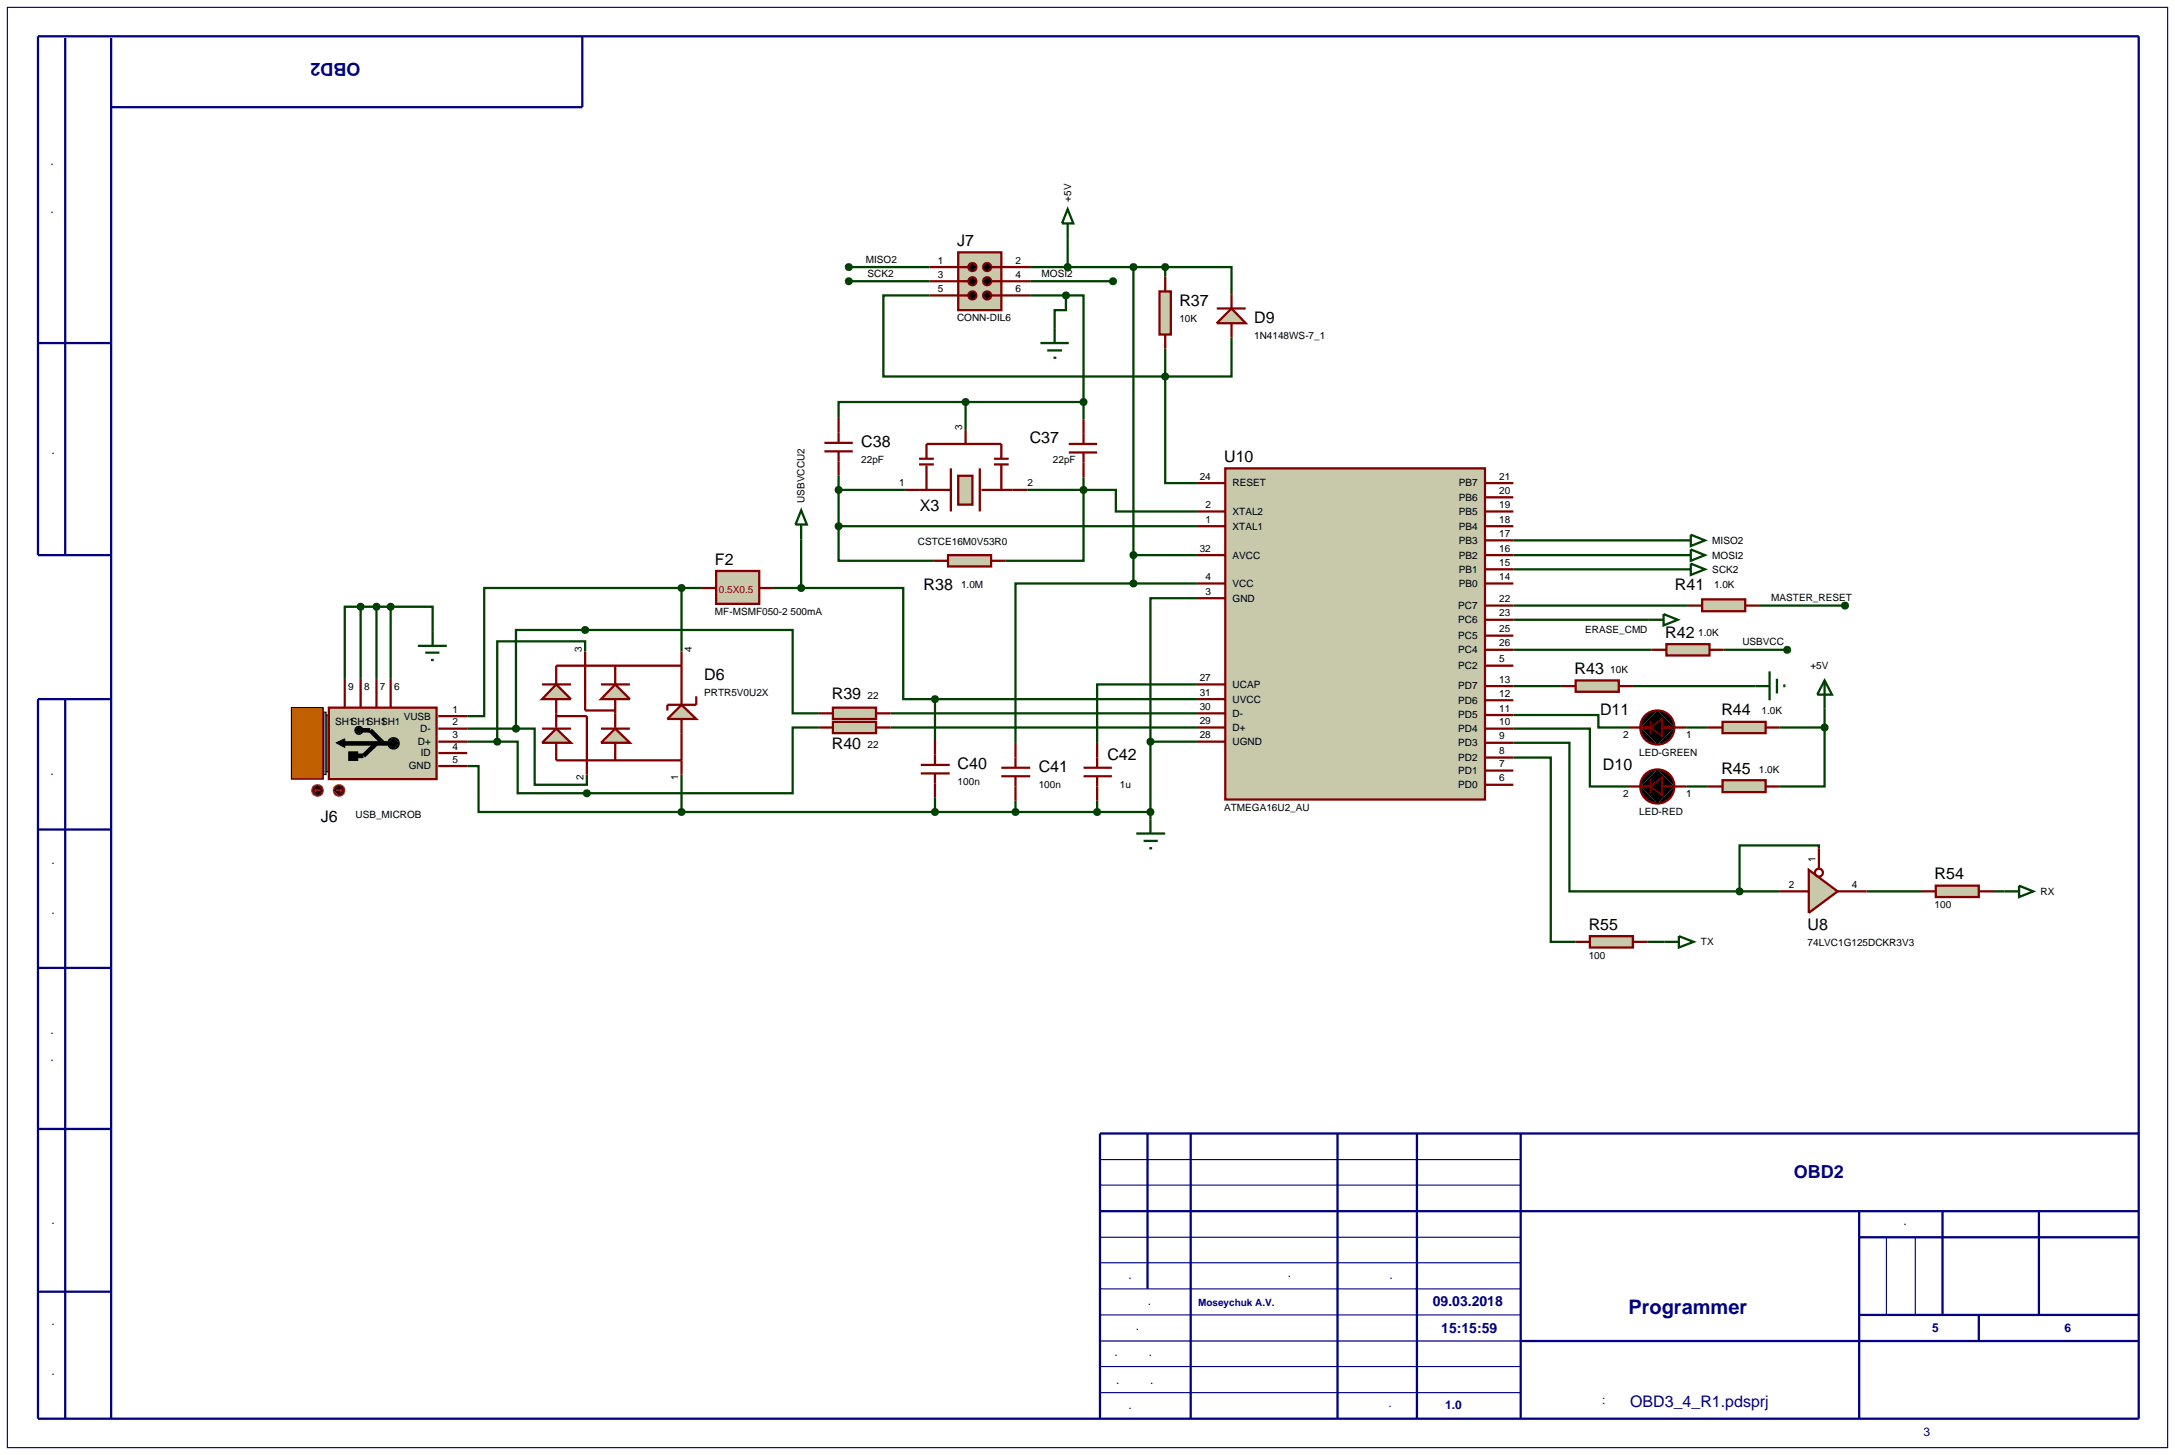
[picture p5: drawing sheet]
<svg xmlns="http://www.w3.org/2000/svg" width="384mm" height="257mm" viewBox="0 0 384 257" stroke-linecap="round" stroke-linejoin="round" font-family="sans-serif">
<path d="M1.3 1.3h381v254h-381zM194 218.2h74.2M194 209h74.2M194 204.5h74.2M332.7 218.2v13.7M337.8 218.2v13.7M194 222.7h74.2M194 231.9h74.2M194 236.5h74.2M194 227.3h74.2M194 241h74.2M194 245.6h74.2" fill="none" stroke="#000080" stroke-width=".2"/>
<g fill="none" stroke="#000080" stroke-width=".4">
<path d="M11.5 6.7v91.2M19.6 6.7v243.5M102.7 6.4v12.5h-83.1M6.7 60.5h12.9M19.6 97.9h-12.9v-91.5h370.5v243.8h-370.5v-126.9h12.9M11.5 123.3v126.9M6.7 146.3h12.9M6.7 170.7h12.9M6.7 199.1h12.9M202.4 199.9v27.4M210 199.9v50.3M235.9 199.9v50.3"/>
<path d="M249.9 199.9v50.3M268.2 199.9v50.3M377.2 199.9h-183.2v50.3M194 213.6h183.2M327.9 213.6v36.6M327.9 218.2h49.3M342.6 213.6v18.3M359.6 213.6v18.3M6.7 227.8h12.9M268.2 236.5h109M327.9 231.9h49.3M349 231.9v4.6"/>
</g>
<g fill="none" stroke="#004000" stroke-width=".4">
<path d="M149.7 47.1h14.2M149.7 49.6h14.2M163.9 52.1h-8.1v14.3h49.7M181.7 47.1h23.8M181.7 49.6h14.6M181.7 52.1h6.3M188 52.1v2.6h-2v3.3M188 52.1h3.1v18.8M188.3 42v5.1M199.9 47.1v55.8M205.5 47.1h11.7v4.8M205.5 47.1v1.7"/>
<path d="M217.2 59.5v6.9h-11.7M170.3 70.9h-22.4v2.8M170.3 70.9h20.8M170.3 70.9v4.9M191.1 70.9v3.1M205.5 66.4v18.8h5.6M205.5 61.5v4.9M141.3 95.1v8.6M147.9 92.8v6.1h16.8M147.9 86.4h11.7M147.9 83.9v8.9M147.9 92.8h63.2"/>
<path d="M181.2 86.4h9.9M191.1 86.4v12.5h-13.7M191.1 86.4h5.7v3.8h14.3M191.1 84.2v2.2M199.9 97.9h11.2M266.9 97.9h28.7M266.9 95.3h28.7M63.6 107h-2.8v12.7M63.6 107v12.7M63.6 107h5.3M66.4 107v12.7M68.9 107h7.4v4.3"/>
<path d="M68.9 107v12.7M103.2 114.9v-1.8h-15.5v17.7M120.2 103.7h-34.8v22.6h-3M120.2 103.7h3.6M120.2 103.7v11.2M136.5 103.7h4.8M141.3 103.7h18v19.6h5.6M199.9 102.9h-20.8v28.1M199.9 102.9h11.2M211.1 105.5h-8.2v25.3M266.9 114.6h24.4M266.9 106.8h30.8"/>
<path d="M266.9 100.4h28.7M266.9 109.3h23.9M304 114.6h11.2M310.4 106.8h15M82.4 135.1h2v8.1h35.8M82.4 130.8h5.3M82.4 128.5h8.6M91 128.5h3.3v9.9h9.2v-1.8M120.2 136.6v6.6M144.4 128.3h-4.6v11.6h-48.5v-9.1h-3.6M144.4 125.8h-4.6v-14.7h-48.8v17.4M157.1 128.3h54"/>
<path d="M157.1 125.8h54M164.9 123.3v7.2M164.9 123.3h46.2M202.9 130.8v13.7M202.9 130.8h8.2M211.1 120.7h-17.6v10.3M266.9 126.1h15v2.2h5.4M266.9 128.5h13.5v10.2h6.9M266.9 133.6h6.6v32.5h4.4M266.9 131h9.9v26.2h30M266.9 121h8.4M288 121h21.6"/>
<path d="M297.4 138.7h3.8M297.4 128.3h3.8M313.9 128.3h7.9M321.8 128.3v10.4h-7.9M321.8 125v3.3M120.2 143.2h82.7M164.9 140.7v2.5M179.1 141.2v2M193.5 141.2v2M306.8 157.2h7.1M320.8 149.6v-.5h-14v8.1M329.2 157.2h9.6"/>
<path d="M351.5 157.2h2M290.6 166.1h3"/>
</g>
<g fill="#808080" stroke="#000" stroke-width=".2">
<path d="M57 126.1h1v10h-1z"/>
<path d="M57 125.6h.5v11h-.5z"/>
</g>
<path d="M51.4 124.8h5.6v12.6h-5.6z" fill="#c06000" stroke="#000" stroke-width=".2"/>
<path d="M58 124.8h19v12.6h-19z" fill="#c8c8aa" stroke="#800000" stroke-width=".4"/>
<g fill="#000" stroke="#000" stroke-width=".2">
<path d="M62.8 128.3l.5-.2-.7 .7zM63.3 128.1a.68 .68 0 0 1 .7 .7zM64 128.8a.68 .68 0 0 1-.7 .7zM62.6 128.8l.7 .7a.68 .68 0 0 1-.7-.7z"/>
<path d="M68.7 130.4l.7-.3-1 1zM69.4 130.1a.94 .94 0 0 1 1 1zM69.4 132.1l1-1a.94 .94 0 0 1-1 1zM68.4 131.1l1 1a.94 .94 0 0 1-1-1z"/>
</g>
<path d="M63.3 128.1l.7 .7-.7 .7-.7-.7zM69.4 130.1l1 1-1 1-1-1z" fill="#000"/>
<path d="M60 131.1h8.4M63.6 128.8h1.7l2.3 2.3M66.4 131.1l-2.3 2.2h-1.8" fill="none" stroke="#000" stroke-width=".8" stroke-linecap="butt"/>
<path d="M59.3 131l1.5-.7v1.5zM61.5 132.6h1.6v1.5h-1.6z" fill="#000" stroke="#000" stroke-width=".18"/>
<path d="M60.8 119.7v5.1M63.6 119.7v5.1M66.4 119.7v5.1M68.9 119.7v5.1M77.3 126.3h5.1M77.3 130.8h5.1M77.3 128.5h5.1M77.3 135.1h5.1M77.3 132.8h5.1" fill="none" stroke="#800000" stroke-width=".4"/>
<path d="M59.1 138.7l.7-.3-1 1zM59.8 138.4a.94 .94 0 0 1 1 1zM60.8 139.4a.94 .94 0 0 1-1 1zM58.8 139.4l1 1a.94 .94 0 0 1-1-1z" fill="#400000" stroke="#f00" stroke-width=".2"/>
<path d="M58.8 139.4l1-1 1 1-1 1z" fill="#400000"/>
<path d="M59.3 139.4h1M60 139.2l.3 .2M60.3 139.4l-.3 .3" fill="none" stroke="#f00" stroke-width=".2"/>
<path d="M55.3 138.7l.7-.3-1 1zM56 138.4a.94 .94 0 0 1 1 1zM56 140.4l1-1a.94 .94 0 0 1-1 1zM55 139.4l1 1a.94 .94 0 0 1-1-1z" fill="#400000" stroke="#f00" stroke-width=".2"/>
<path d="M56 138.4l1 1-1 1-1-1z" fill="#400000"/>
<path d="M55.5 139.4l.2 .3M55.5 139.4h1M55.7 139.2l-.2 .2" fill="none" stroke="#f00" stroke-width=".2"/>
<path d="M73.7 113.9h5.1M75 115.1h2.5M76 116.4h.5M76.3 111.3v2.6" fill="none" stroke="#004000" stroke-width=".4"/>
<path d="M162.4 136.4h5.1M162.4 134.9h5.1M164.9 130.5v4.4M164.9 136.4v4.3" fill="none" stroke="#800000" stroke-width=".4"/>
<path d="M169 44.5h7.6v10.2h-7.6z" fill="#c8c8aa" stroke="#800000" stroke-width=".4"/>
<path d="M163.9 47.1h6.9M163.9 49.6h6.9M163.9 52.1h6.9M174.8 47.1h6.9M174.8 49.6h6.9M174.8 52.1h6.9" fill="none" stroke="#800000" stroke-width=".4"/>
<g fill="#000" stroke="#800000" stroke-width=".4">
<path d="M171 46.6l.5-.2-.7 .7zM171.5 46.4a.68 .68 0 0 1 .7 .7zM171.5 47.8l.7-.7a.68 .68 0 0 1-.7 .7zM170.8 47.1l.7 .7a.68 .68 0 0 1-.7-.7z"/>
<path d="M171 49.1l.5-.2-.7 .7zM171.5 48.9a.68 .68 0 0 1 .7 .7zM172.2 49.6a.68 .68 0 0 1-.7 .7zM170.8 49.6l.7 .7a.68 .68 0 0 1-.7-.7z"/>
<path d="M171 51.6l.5-.2-.7 .7zM171.5 51.4a.68 .68 0 0 1 .7 .7zM171.5 52.8l.7-.7a.68 .68 0 0 1-.7 .7zM170.8 52.1l.7 .7a.68 .68 0 0 1-.7-.7z"/>
<path d="M173.6 46.6l.5-.2-.7 .7zM174.1 46.4a.68 .68 0 0 1 .7 .7zM174.1 47.8l.7-.7a.68 .68 0 0 1-.7 .7zM173.4 47.1l.7 .7a.68 .68 0 0 1-.7-.7z"/>
<path d="M173.6 49.1l.5-.2-.7 .7zM174.1 48.9a.68 .68 0 0 1 .7 .7zM174.8 49.6a.68 .68 0 0 1-.7 .7zM173.4 49.6l.7 .7a.68 .68 0 0 1-.7-.7z"/>
<path d="M173.6 51.6l.5-.2-.7 .7zM174.1 51.4a.68 .68 0 0 1 .7 .7zM174.8 52.1a.68 .68 0 0 1-.7 .7zM173.4 52.1l.7 .7a.68 .68 0 0 1-.7-.7z"/>
</g>
<path d="M171.5 46.4l.7 .7-.7 .7-.7-.7zM170.8 49.6l.7-.7 .7 .7-.7 .7zM170.8 52.1l.7-.7 .7 .7-.7 .7zM174.1 46.4l.7 .7-.7 .7-.7-.7zM174.1 48.9l.7 .7-.7 .7-.7-.7zM174.1 51.4l.7 .7-.7 .7-.7-.7z" fill="#000"/>
<path d="M149.4 46.7l.3-.1-.5 .5zM149.7 46.6l.4 .2 .1 .3zM149.7 47.6l.5-.5-.2 .4zM149.2 47.1l.5 .5-.3-.1z" fill="#004000" stroke="#004000" stroke-width=".4"/>
<path d="M149.7 46.6l.5 .5-.5 .5-.5-.5z" fill="#004000"/>
<path d="M149.4 49.2l.3-.1-.5 .5zM149.7 49.1l.3 .1 .2 .4zM149.7 50.1l.5-.5-.2 .4zM149.2 49.6l.5 .5-.4-.2z" fill="#004000" stroke="#004000" stroke-width=".4"/>
<path d="M149.7 49.1l.5 .5-.5 .5-.5-.5z" fill="#004000"/>
<path d="M196 49.2l.3-.1-.5 .5zM196.3 49.1l.3 .1 .2 .4zM196.8 49.6l-.1 .3-.4 .2zM195.8 49.6l.5 .5-.4-.2z" fill="#004000" stroke="#004000" stroke-width=".4"/>
<path d="M196.3 49.1l.5 .5-.5 .5-.5-.5z" fill="#004000"/>
<path d="M188.3 36.9l1 2.5h-2zM188.3 39.4v2.6M186 58v2.5M183.5 60.5h5M184.7 61.8h2.6M185.8 63.1h.5" fill="none" stroke="#004000" stroke-width=".4"/>
<path d="M146.9 124.8h7.6v2h-7.6z" fill="#c8c8aa" stroke="#800000" stroke-width=".4"/>
<path d="M144.4 125.8h2.5M154.5 125.8h2.6" fill="none" stroke="#800000" stroke-width=".4"/>
<path d="M146.9 127.3h7.6v2h-7.6z" fill="#c8c8aa" stroke="#800000" stroke-width=".4"/>
<path d="M145.4 79.6h5M145.4 78.1h5M147.9 73.7v4.4M147.9 79.6v4.3M188.5 79.8h5M188.5 78.3h5M191.1 74v4.3M191.1 79.8v4.4M144.4 128.3h2.5M154.5 128.3h2.6" fill="none" stroke="#800000" stroke-width=".4"/>
<path d="M167.2 97.9h7.6v2h-7.6z" fill="#c8c8aa" stroke="#800000" stroke-width=".4"/>
<path d="M164.7 98.9h2.5M174.8 98.9h2.6" fill="none" stroke="#800000" stroke-width=".4"/>
<path d="M204.5 51.4h2v7.6h-2z" fill="#c8c8aa" stroke="#800000" stroke-width=".4"/>
<path d="M205.5 48.8v2.6M205.5 59v2.5" fill="none" stroke="#800000" stroke-width=".4"/>
<path d="M188 46.7l.3-.1-.5 .5zM188.3 46.6l.4 .2 .1 .3zM188.3 47.6l.5-.5-.2 .4zM187.8 47.1l.5 .5-.3-.1z" fill="#004000" stroke="#004000" stroke-width=".4"/>
<path d="M188.3 46.6l.5 .5-.5 .5-.5-.5z" fill="#004000"/>
<path d="M217.2 54.4l2.5 2.6h-5.1z" fill="#c8c8aa" stroke="#800000" stroke-width=".4"/>
<path d="M214.6 54.4h5.1M217.2 51.9v2.5M217.2 57v2.5" fill="none" stroke="#800000" stroke-width=".4"/>
<path d="M205.2 46.7l.3-.1-.5 .5zM205.5 46.6l.4 .2 .1 .3zM206 47.1l-.1 .3-.4 .2zM205 47.1l.5 .5-.3-.1z" fill="#004000" stroke="#004000" stroke-width=".4"/>
<path d="M205 47.1l.5-.5 .5 .5-.5 .5z" fill="#004000"/>
<path d="M205.1 66.1l.4-.2-.5 .5zM205.5 65.9l.3 .1 .2 .4zM206 66.4l-.1 .3-.4 .2zM205 66.4l.5 .5-.4-.2z" fill="#004000" stroke="#004000" stroke-width=".4"/>
<path d="M205 66.4l.5-.5 .5 .5-.5 .5z" fill="#004000"/>
<path d="M190.7 70.6l.4-.2-.5 .5zM191.1 70.4l.3 .1 .2 .4zM191.6 70.9l-.1 .3-.4 .2zM190.6 70.9l.5 .5-.3-.1z" fill="#004000" stroke="#004000" stroke-width=".4"/>
<path d="M190.6 70.9l.5-.5 .5 .5-.5 .5z" fill="#004000"/>
<path d="M187.6 51.8l.4-.2-.5 .5zM188 51.6l.3 .1 .2 .4zM188 52.6l.5-.5-.2 .4zM187.5 52.1l.5 .5-.3-.1z" fill="#004000" stroke="#004000" stroke-width=".4"/>
<path d="M187.5 52.1l.5-.5 .5 .5-.5 .5z" fill="#004000"/>
<path d="M199.6 46.7l.3-.1-.5 .5zM199.9 46.6l.4 .2 .1 .3zM200.4 47.1l-.1 .3-.4 .2zM199.4 47.1l.5 .5-.3-.1z" fill="#004000" stroke="#004000" stroke-width=".4"/>
<path d="M199.9 46.6l.5 .5-.5 .5-.5-.5z" fill="#004000"/>
<path d="M199.6 97.5l.3-.1-.5 .5zM199.9 97.4l.4 .2 .1 .3zM200.4 97.9l-.1 .3-.4 .2zM199.4 97.9l.5 .5-.3-.1z" fill="#004000" stroke="#004000" stroke-width=".4"/>
<path d="M199.9 97.4l.5 .5-.5 .5-.5-.5z" fill="#004000"/>
<path d="M200.4 147h5.1M201.7 148.3h2.5M202.7 149.6h.5M202.9 144.5v2.5" fill="none" stroke="#004000" stroke-width=".4"/>
<path d="M202.5 130.5l.4-.2-.5 .5zM202.9 130.3l.4 .2 .1 .3zM203.4 130.8l-.1 .3-.4 .2zM202.4 130.8l.5 .5-.3-.1z" fill="#004000" stroke="#004000" stroke-width=".4"/>
<path d="M202.4 130.8l.5-.5 .5 .5-.5 .5z" fill="#004000"/>
<path d="M293.9 113.6h7.6v2h-7.6z" fill="#c8c8aa" stroke="#800000" stroke-width=".4"/>
<path d="M291.3 114.6h2.6M301.5 114.6h2.5" fill="none" stroke="#800000" stroke-width=".4"/>
<path d="M277.9 120h7.6v2h-7.6z" fill="#c8c8aa" stroke="#800000" stroke-width=".4"/>
<path d="M275.3 121h2.6M285.5 121h2.5" fill="none" stroke="#800000" stroke-width=".4"/>
<path d="M303.8 127.3h7.6v2h-7.6z" fill="#c8c8aa" stroke="#800000" stroke-width=".4"/>
<path d="M301.2 128.3h2.6M311.4 128.3h2.5" fill="none" stroke="#800000" stroke-width=".4"/>
<path d="M303.8 137.6h7.6v2.1h-7.6z" fill="#c8c8aa" stroke="#800000" stroke-width=".4"/>
<path d="M301.2 138.7h2.6M311.4 138.7h2.5" fill="none" stroke="#800000" stroke-width=".4"/>
<path d="M314.9 114.2l.3-.1-.5 .5zM315.2 114.1l.3 .1 .2 .4zM315.2 115.1l.5-.5-.2 .4zM314.7 114.6l.5 .5-.4-.2z" fill="#004000" stroke="#004000" stroke-width=".4"/>
<path d="M315.2 114.1l.5 .5-.5 .5-.5-.5z" fill="#004000"/>
<g fill="#000" stroke="#800000" stroke-width=".4">
<path d="M290.4 136.3l1.2-.5 .7-.1-3 3a2.97 2.97 0 0 1 1.1-2.4zM292.3 135.7a2.95 2.95 0 0 1 3 3zM295.3 138.7a2.95 2.95 0 0 1-3 3zM289.3 138.7l3 3a2.95 2.95 0 0 1-3-3z"/>
<path d="M289.9 126.4a2.97 2.97 0 0 1 2.4-1.1l-3 3 .1-.7zM292.3 125.3a2.95 2.95 0 0 1 3 3zM295.3 128.3a2.95 2.95 0 0 1-3 3zM289.3 128.3l3 3a2.95 2.95 0 0 1-3-3z"/>
</g>
<path d="M289.3 138.7l3-3 3 3-3 3zM289.3 128.3l3-3 3 3-3 3z" fill="#000"/>
<path d="M291.1 127.1v2.4M291.1 137.4v2.5" fill="none" stroke="#800000" stroke-width=".3"/>
<path d="M287.3 138.7h3.8M287.3 128.3h3.8M293.1 138.7h4.3M293.1 128.3h4.3" fill="none" stroke="#800000" stroke-width=".4"/>
<path d="M291.1 138.7l2-1.6v3.1zM291.1 128.3l2-1.5v3z" fill="#000" stroke="#800000" stroke-width=".3"/>
<path d="M312.1 118.4v5.1M313.4 119.7v2.6M321.8 120l1.3 2.5h-2.6zM321.8 120v5M309.6 121h2.5M314.7 120.7v.5" fill="none" stroke="#004000" stroke-width=".4"/>
<path d="M321.4 128l.4-.2-.5 .5zM321.8 127.8l.4 .2 .1 .3zM322.3 128.3l-.1 .3-.4 .2zM321.3 128.3l.5 .5-.4-.2z" fill="#004000" stroke="#004000" stroke-width=".4"/>
<path d="M321.3 128.3l.5-.5 .5 .5-.5 .5z" fill="#004000"/>
<path d="M176.6 136.9h5.1M176.6 135.4h5.1M179.1 131v4.4M179.1 136.9v4.3M191.1 136.9h5M191.1 135.4h5M193.5 131v4.4M193.5 136.9v4.3" fill="none" stroke="#800000" stroke-width=".4"/>
<path d="M199.5 102.6l.4-.2-.5 .5zM199.9 102.4l.4 .2 .1 .3zM200.4 102.9l-.1 .3-.4 .2zM199.4 102.9l.5 .5-.3-.1z" fill="#004000" stroke="#004000" stroke-width=".4"/>
<path d="M199.4 102.9l.5-.5 .5 .5-.5 .5z" fill="#004000"/>
<path d="M202.5 142.9l.4-.2-.5 .5zM202.9 142.7l.4 .2 .1 .3zM203.4 143.2l-.1 .3-.4 .2zM202.4 143.2l.5 .5-.4-.2z" fill="#004000" stroke="#004000" stroke-width=".4"/>
<path d="M202.4 143.2l.5-.5 .5 .5-.5 .5z" fill="#004000"/>
<path d="M193.1 142.9l.4-.2-.5 .5zM193.5 142.7l.4 .2 .1 .3zM194 143.2l-.1 .3-.4 .2zM193 143.2l.5 .5-.4-.2z" fill="#004000" stroke="#004000" stroke-width=".4"/>
<path d="M193 143.2l.5-.5 .5 .5-.5 .5z" fill="#004000"/>
<path d="M300.2 105.7h7.6v2.1h-7.6z" fill="#c8c8aa" stroke="#800000" stroke-width=".4"/>
<path d="M297.7 106.8h2.5M307.8 106.8h2.6" fill="none" stroke="#800000" stroke-width=".4"/>
<path d="M325 106.5l.4-.2-.5 .5zM325.4 106.3l.3 .1 .2 .4zM325.9 106.8l-.2 .4-.3 .1zM324.9 106.8l.5 .5-.3-.1z" fill="#004000" stroke="#004000" stroke-width=".4"/>
<path d="M324.9 106.8l.5-.5 .5 .5-.5 .5z" fill="#004000"/>
<path d="M126.3 100.7h7.6v5.8h-7.6z" fill="#c8c8aa" stroke="#800000" stroke-width=".4"/>
<path d="M123.8 103.7h2.5M133.9 103.7h2.6" fill="none" stroke="#800000" stroke-width=".4"/>
<path d="M63.3 106.6l.3-.1-.5 .5zM63.6 106.5l.3 .1 .2 .4zM63.6 107.5l.5-.5-.2 .4zM63.1 107l.5 .5-.3-.1z" fill="#004000" stroke="#004000" stroke-width=".4"/>
<path d="M63.6 106.5l.5 .5-.5 .5-.5-.5z" fill="#004000"/>
<path d="M66.1 106.6l.3-.1-.5 .5zM66.4 106.5l.3 .1 .2 .4zM66.4 107.5l.5-.5-.2 .4zM65.9 107l.5 .5-.3-.1z" fill="#004000" stroke="#004000" stroke-width=".4"/>
<path d="M66.4 106.5l.5 .5-.5 .5-.5-.5z" fill="#004000"/>
<path d="M68.6 106.6l.3-.1-.5 .5zM68.9 106.5l.3 .1 .2 .4zM68.9 107.5l.5-.5-.2 .4zM68.4 107l.5 .5-.3-.1z" fill="#004000" stroke="#004000" stroke-width=".4"/>
<path d="M68.9 106.5l.5 .5-.5 .5-.5-.5z" fill="#004000"/>
<path d="M178.7 142.9l.4-.2-.5 .5zM179.1 142.7l.3 .1 .2 .4zM179.6 143.2l-.1 .3-.4 .2zM178.6 143.2l.5 .5-.4-.2z" fill="#004000" stroke="#004000" stroke-width=".4"/>
<path d="M178.6 143.2l.5-.5 .5 .5-.5 .5z" fill="#004000"/>
<path d="M164.5 142.9l.4-.2-.5 .5zM164.9 142.7l.4 .2 .1 .3zM165.4 143.2l-.1 .3-.4 .2zM164.4 143.2l.5 .5-.4-.2z" fill="#004000" stroke="#004000" stroke-width=".4"/>
<path d="M164.4 143.2l.5-.5 .5 .5-.5 .5z" fill="#004000"/>
<path d="M164.6 122.9l.3-.1-.5 .5zM164.9 122.8l.4 .2 .1 .3zM164.9 123.8l.5-.5-.1 .3zM164.4 123.3l.5 .5-.4-.2z" fill="#004000" stroke="#004000" stroke-width=".4"/>
<path d="M164.9 122.8l.5 .5-.5 .5-.5-.5z" fill="#004000"/>
<path d="M167.7 82.6v7.6M172.8 82.6v7.6" fill="none" stroke="#800000" stroke-width=".4"/>
<path d="M169 83.9h2.5v5.1h-2.5z" fill="#c8c8aa" stroke="#800000" stroke-width=".4"/>
<path d="M170.3 75.8v2.5M159.6 86.4h8.1M162.1 81.9h2.6M162.1 80.9h2.6M163.4 80.9v-2.6h13.2v2.6M163.4 82.1v4.3M173.1 86.4h8.1M175.3 81.9h2.6M175.3 80.9h2.6M176.6 81.9v4.5" fill="none" stroke="#800000" stroke-width=".4"/>
<path d="M190.7 86.1l.4-.2-.5 .5zM191.1 85.9l.3 .1 .2 .4zM191.6 86.4l-.1 .3-.4 .2zM190.6 86.4l.5 .5-.3-.1z" fill="#004000" stroke="#004000" stroke-width=".4"/>
<path d="M190.6 86.4l.5-.5 .5 .5-.5 .5z" fill="#004000"/>
<path d="M147.5 86.1l.4-.2-.5 .5zM147.9 85.9l.4 .2 .1 .3zM148.4 86.4l-.1 .3-.4 .2zM147.4 86.4l.5 .5-.4-.2z" fill="#004000" stroke="#004000" stroke-width=".4"/>
<path d="M147.4 86.4l.5-.5 .5 .5-.5 .5z" fill="#004000"/>
<path d="M169.9 70.6l.4-.2-.5 .5zM170.3 70.4l.3 .1 .2 .4zM170.8 70.9l-.2 .4-.3 .1zM169.8 70.9l.5 .5-.4-.2z" fill="#004000" stroke="#004000" stroke-width=".4"/>
<path d="M169.8 70.9l.5-.5 .5 .5-.5 .5z" fill="#004000"/>
<path d="M147.5 92.5l.4-.2-.5 .5zM147.9 92.3l.4 .2 .1 .3zM147.9 93.3l.5-.5-.1 .3zM147.4 92.8l.5 .5-.4-.2z" fill="#004000" stroke="#004000" stroke-width=".4"/>
<path d="M147.4 92.8l.5-.5 .5 .5-.5 .5z" fill="#004000"/>
<path d="M98.1 128.5l2.6 2.5h-5.1z" fill="#c8c8aa" stroke="#800000" stroke-width=".4"/>
<path d="M95.6 128.5h5.1" fill="none" stroke="#800000" stroke-width=".4"/>
<path d="M98.1 120.7l2.6 2.6h-5.1z" fill="#c8c8aa" stroke="#800000" stroke-width=".4"/>
<path d="M95.6 120.7h5.1M98.1 123.3v5" fill="none" stroke="#800000" stroke-width=".4"/>
<path d="M120.2 124.3l2.6 2.5h-5.1z" fill="#c8c8aa" stroke="#800000" stroke-width=".4"/>
<path d="M120.2 117.4v6.9M120.2 126.8v2.5M122.8 122.8v1.5h-5.1v1" fill="none" stroke="#800000" stroke-width=".4"/>
<path d="M108.5 128.5l2.6 2.5h-5.1z" fill="#c8c8aa" stroke="#800000" stroke-width=".4"/>
<path d="M106 128.5h5.1" fill="none" stroke="#800000" stroke-width=".4"/>
<path d="M108.5 120.7l2.6 2.6h-5.1z" fill="#c8c8aa" stroke="#800000" stroke-width=".4"/>
<path d="M103.2 114.9v10.4h5.3M108.5 117.4v3.3M120.2 114.9v2.5h-22.1v3.3M98.1 131v3.1h22.1M98.1 126.3h5.4v10.3M106 120.7h5.1M108.5 123.3v5M108.5 131v3.1M120.2 129.3v7.3" fill="none" stroke="#800000" stroke-width=".4"/>
<path d="M119.9 103.3l.3-.1-.5 .5zM120.2 103.2l.3 .1 .2 .4zM120.2 104.2l.5-.5-.2 .4zM119.7 103.7l.5 .5-.3-.1z" fill="#004000" stroke="#004000" stroke-width=".4"/>
<path d="M120.2 103.2l.5 .5-.5 .5-.5-.5z" fill="#004000"/>
<path d="M119.8 142.9l.4-.2-.5 .5zM120.2 142.7l.3 .1 .2 .4zM120.7 143.2l-.1 .3-.4 .2zM119.7 143.2l.5 .5-.4-.2z" fill="#004000" stroke="#004000" stroke-width=".4"/>
<path d="M119.7 143.2l.5-.5 .5 .5-.5 .5z" fill="#004000"/>
<path d="M103.2 139.5l.3-.1-.5 .5zM103.5 139.4l.4 .2 .1 .3zM104 139.9l-.1 .3-.4 .2zM103 139.9l.5 .5-.3-.1z" fill="#004000" stroke="#004000" stroke-width=".4"/>
<path d="M103 139.9l.5-.5 .5 .5-.5 .5z" fill="#004000"/>
<path d="M102.9 110.7l.3-.1-.5 .5zM103.2 110.6l.3 .1 .2 .4zM103.2 111.6l.5-.5-.2 .4zM102.7 111.1l.5 .5-.3-.1z" fill="#004000" stroke="#004000" stroke-width=".4"/>
<path d="M102.7 111.1l.5-.5 .5 .5-.5 .5z" fill="#004000"/>
<path d="M141.3 90l1 2.5h-2zM141.3 92.5v2.6" fill="none" stroke="#004000" stroke-width=".4"/>
<path d="M141 103.3l.3-.1-.5 .5zM141.3 103.2l.4 .2 .1 .3zM141.3 104.2l.5-.5-.2 .4zM140.8 103.7l.5 .5-.4-.2z" fill="#004000" stroke="#004000" stroke-width=".4"/>
<path d="M141.3 103.2l.5 .5-.5 .5-.5-.5z" fill="#004000"/>
<path d="M216.1 82.6h45.8v58.4h-45.8z" fill="#c8c8aa" stroke="#800000" stroke-width=".4"/>
<g fill="none" stroke="#800000" stroke-width=".4">
<path d="M211.1 85.2h5M211.1 92.8h5M211.1 90.2h5M211.1 97.9h5M261.9 85.2h5M261.9 92.8h5M261.9 90.2h5M261.9 87.7h5M261.9 95.3h5M261.9 97.9h5M211.1 102.9h5M211.1 105.5h5"/>
<path d="M261.9 106.8h5M261.9 109.3h5M261.9 100.4h5M261.9 102.9h5M261.9 112.1h5M261.9 114.6h5M261.9 117.4h5M211.1 120.7h5M211.1 123.3h5M211.1 125.8h5M211.1 128.3h5M211.1 130.8h5"/>
<path d="M261.9 121h5M261.9 123.5h5M261.9 126.1h5M261.9 128.5h5M261.9 131h5M261.9 133.6h5M261.9 135.9h5M261.9 138.4h5"/>
</g>
<path d="M295.6 95.3h2.6M295.6 97.9h2.6M298.2 94.3l2.5 1-2.5 1zM298.2 96.9l2.5 1-2.5 1zM298.2 99.4l2.5 1-2.5 1zM290.8 109.3h2.6M293.4 108.3l2.5 1-2.5 1zM295.6 100.4h2.6M353.5 157.2h2.6M356.1 156.2l2.5 1-2.5 1zM293.6 166.1h2.5M296.1 165.1l2.6 1-2.6 1z" fill="none" stroke="#004000" stroke-width=".4"/>
<path d="M341.4 156.2h7.6v2h-7.6z" fill="#c8c8aa" stroke="#800000" stroke-width=".4"/>
<path d="M338.8 157.2h2.6M349 157.2h2.5" fill="none" stroke="#800000" stroke-width=".4"/>
<path d="M280.4 165.1h7.6v2h-7.6z" fill="#c8c8aa" stroke="#800000" stroke-width=".4"/>
<path d="M277.9 166.1h2.5M288 166.1h2.6" fill="none" stroke="#800000" stroke-width=".4"/>
<path d="M90.6 128.2l.4-.2-.5 .5zM91 128l.4 .2 .1 .3zM91.5 128.5l-.2 .4-.3 .1zM90.5 128.5l.5 .5-.3-.1z" fill="#004000" stroke="#004000" stroke-width=".4"/>
<path d="M90.5 128.5l.5-.5 .5 .5-.5 .5z" fill="#004000"/>
<path d="M87.4 130.4l.3-.1-.5 .5zM87.7 130.3l.4 .2 .1 .3zM87.7 131.3l.5-.5-.2 .4zM87.2 130.8l.5 .5-.4-.2z" fill="#004000" stroke="#004000" stroke-width=".4"/>
<path d="M87.7 130.3l.5 .5-.5 .5-.5-.5z" fill="#004000"/>
<path d="M319 153.4l5.1 3.8-5.1 3.8z" fill="#c8c8aa" stroke="#800000" stroke-width=".4"/>
<g fill="none" stroke="#800000" stroke-width=".4">
<path d="M313.9 157.2h5.1M320.8 149.6v3.5M324.1 157.2h5.1"/>
<circle cx="320.8" cy="153.9" r=".7"/>
</g>
<path d="M306.5 156.8l.3-.1-.5 .5zM306.8 156.7l.3 .1 .2 .4zM307.3 157.2l-.2 .4-.3 .1zM306.3 157.2l.5 .5-.4-.2z" fill="#004000" stroke="#004000" stroke-width=".4"/>
<path d="M306.3 157.2l.5-.5 .5 .5-.5 .5z" fill="#004000"/>
<text font-size="3.5" fill="#000080" x="287.2" y="231.8">Programmer</text>
<g font-size="3.2" fill="#000080">
<text x="63.6" y="11.2" transform="rotate(-180 63.6 11.2)">OBD2</text>
<text x="316.4" y="207.7">OBD2</text>
</g>
<g font-size="2.8">
<text x="168.8" y="43.4">J7</text>
<text x="208" y="54">R37</text>
<text x="221.2" y="57">D9</text>
<text x="151.9" y="78.9">C38</text>
<text x="181.6" y="78.1">C37</text>
<text x="215.9" y="81.5">U10</text>
<text x="162.2" y="90.2">X3</text>
<text x="126.1" y="99.6">F2</text>
<text x="162.9" y="104.1">R38</text>
<text x="295.4" y="104.1">R41</text>
<text x="293.7" y="112.5">R42</text>
<text x="124.2" y="120">D6</text>
<text x="277.7" y="118.9">R43</text>
<text x="146.7" y="123.4">R39</text>
<text x="282.2" y="126.2">D11</text>
<text x="303.6" y="126.2">R44</text>
<text x="146.7" y="132.2">R40</text>
<text x="168.9" y="135.7">C40</text>
<text x="183.2" y="136.2">C41</text>
<text x="195.3" y="134.1">C42</text>
<text x="282.7" y="135.8">D10</text>
<text x="303.6" y="136.5">R45</text>
<text x="56.6" y="145">J6</text>
<text x="341.2" y="155.1">R54</text>
<text x="280.2" y="164">R55</text>
<text x="318.8" y="164">U8</text>
</g>
<text font-size="2.8" fill="#000080" x="287.5" y="248.1">OBD3_4_R1.pdsprj</text>
<g font-size="2.5" fill="#000080">
<text x="252.7" y="230.3">09.03.2018</text>
<text x="254.2" y="235">15:15:59</text>
</g>
<g font-size="2.1" fill="#000080">
<text x="9.3" y="42.7" transform="rotate(-90 9.3 42.7)">Перв. примен.</text>
<text x="9.5" y="86.3" transform="rotate(-90 9.5 86.3)">Справ. №</text>
<text x="9.3" y="141.9" transform="rotate(-90 9.3 141.9)">Подп. и дата</text>
<text x="9.5" y="165.2" transform="rotate(-90 9.5 165.2)">Инв. № дубл.</text>
<text x="9.3" y="192.2" transform="rotate(-90 9.3 192.2)">Взам. инв. №</text>
<text x="9.5" y="221.1" transform="rotate(-90 9.5 221.1)">Подп. и дата</text>
<text x="332.2" y="216.1">Лит.</text>
<text x="195.1" y="225.5">Изм.</text>
<text x="218.4" y="225.2">№ докум.</text>
<text x="240" y="225.5">Подп.</text>
<text x="195.3" y="230.1">Разраб.</text>
<text x="195.3" y="234.6">Пров.</text>
<text x="195.3" y="239.2">Т.контр.</text>
<text x="340.8" y="234.9">5</text>
<text x="364.1" y="234.9">6</text>
<text x="195.3" y="244">Н.контр.</text>
<text x="9.5" y="246.5" transform="rotate(-90 9.5 246.5)">Инв. № подл.</text>
<text x="195.6" y="248.4">Утв.</text>
<text x="239" y="248.1">Ревиз.</text>
<text x="254.9" y="248.4">1.0</text>
<text x="269" y="247.6">Файл проекта:</text>
<text x="329.7" y="253.2">Формат А3</text>
</g>
<g font-size="1.8">
<text x="188.9" y="35.6" transform="rotate(-90 188.9 35.6)">+5V</text>
<text x="152.7" y="46.3">MISO2</text>
<text x="165.4" y="46.5">1</text>
<text x="179.1" y="46.5">2</text>
<text x="153" y="48.8">SCK2</text>
<text x="165.4" y="49">3</text>
<text x="165.4" y="51.5">5</text>
<text x="179.1" y="49">4</text>
<text x="179.1" y="51.5">6</text>
<text x="183.7" y="48.8">MOSI2</text>
<text x="168.8" y="56.7">CONN-DIL6</text>
<text x="208" y="56.8">10K</text>
<text x="221.2" y="59.8">1N4148WS-7_1</text>
<text x="169.7" y="75.8" transform="rotate(-90 169.7 75.8)">3</text>
<text x="151.9" y="81.7">22pF</text>
<text x="185.7" y="81.7">22pF</text>
<text x="141.9" y="88.7" transform="rotate(-90 141.9 88.7)">USBVCCU2</text>
<text x="158.6" y="85.8">1</text>
<text x="181.2" y="85.8">2</text>
<text x="211.6" y="84.6">24</text>
<text x="212.6" y="89.6">2</text>
<text x="217.4" y="85.8">RESET</text>
<text x="257.3" y="85.8">PB7</text>
<text x="257.3" y="88.3">PB6</text>
<text x="264.4" y="84.6">21</text>
<text x="264.4" y="87.1">20</text>
<text x="264.4" y="89.6">19</text>
<text x="212.6" y="92.2">1</text>
<text x="217.4" y="93.4">XTAL1</text>
<text x="217.4" y="90.8">XTAL2</text>
<text x="257.3" y="90.8">PB5</text>
<text x="257.3" y="93.4">PB4</text>
<text x="257.3" y="95.9">PB3</text>
<text x="264.4" y="92.2">18</text>
<text x="264.4" y="94.7">17</text>
<text x="302" y="95.9">MISO2</text>
<text x="161.9" y="96.1">CSTCE16M0V53R0</text>
<text x="211.6" y="97.3">32</text>
<text x="217.4" y="98.5">AVCC</text>
<text x="257.3" y="98.5">PB2</text>
<text x="257.3" y="101">PB1</text>
<text x="264.4" y="97.3">16</text>
<text x="264.4" y="99.8">15</text>
<text x="302" y="98.5">MOSI2</text>
<text x="302" y="101">SCK2</text>
<text x="169.5" y="103.7">1.0M</text>
<text x="212.6" y="104.9">3</text>
<text x="212.6" y="102.3">4</text>
<text x="217.4" y="106.1">GND</text>
<text x="217.4" y="103.5">VCC</text>
<text x="257.2" y="107.4">PC7</text>
<text x="257.3" y="103.5">PB0</text>
<text x="264.4" y="106.2">22</text>
<text x="264.4" y="102.3">14</text>
<text x="302.3" y="103.7">1.0K</text>
<text x="312.4" y="106">MASTER_RESET</text>
<text x="126.1" y="108.5">MF-MSMF050-2 500mA</text>
<text x="257.2" y="109.9">PC6</text>
<text x="257.2" y="112.7">PC5</text>
<text x="264.4" y="108.7">23</text>
<text x="264.4" y="111.5">25</text>
<text x="264.4" y="114">26</text>
<text x="279.6" y="111.7">ERASE_CMD</text>
<text x="299.5" y="112.1">1.0K</text>
<text x="307.3" y="113.8">USBVCC</text>
<text x="102.6" y="114.9" transform="rotate(-90 102.6 114.9)">3</text>
<text x="122" y="114.9" transform="rotate(-90 122 114.9)">4</text>
<text x="257.2" y="115.2">PC4</text>
<text x="257.2" y="118">PC2</text>
<text x="264.4" y="116.8">5</text>
<text x="284" y="118.7">10K</text>
<text x="319.3" y="118">+5V</text>
<text x="61.4" y="121.7">9</text>
<text x="64.2" y="121.7">8</text>
<text x="67" y="121.7">7</text>
<text x="69.5" y="121.7">6</text>
<text x="79.8" y="125.7">1</text>
<text x="124.2" y="122.8">PRTR5V0U2X</text>
<text x="153" y="123.2">22</text>
<text x="211.6" y="120.1">27</text>
<text x="211.6" y="122.7">31</text>
<text x="211.6" y="125.2">30</text>
<text x="217.4" y="121.3">UCAP</text>
<text x="217.4" y="123.9">UVCC</text>
<text x="257.2" y="121.6">PD7</text>
<text x="257.2" y="124.1">PD6</text>
<text x="264.4" y="120.4">13</text>
<text x="264.4" y="122.9">12</text>
<text x="264.4" y="125.5">11</text>
<text x="310.7" y="126">1.0K</text>
<text x="59.1" y="127.9">SH1SH1SH1</text>
<text x="67.2" y="127.9">SH1</text>
<text x="71.2" y="126.9">VUSB</text>
<text x="73.7" y="131.4">D+</text>
<text x="74.1" y="129.1">D-</text>
<text x="79.8" y="130.2">3</text>
<text x="79.8" y="127.9">2</text>
<text x="153" y="132">22</text>
<text x="211.6" y="127.7">29</text>
<text x="211.6" y="130.2">28</text>
<text x="217.4" y="126.4">D-</text>
<text x="217.4" y="128.9">D+</text>
<text x="217.4" y="131.4">UGND</text>
<text x="257.2" y="126.7">PD5</text>
<text x="257.2" y="129.1">PD4</text>
<text x="257.2" y="131.6">PD3</text>
<text x="264.4" y="127.9">10</text>
<text x="264.4" y="130.4">9</text>
<text x="286.3" y="130.1">2</text>
<text x="297.4" y="130.1">1</text>
<text x="72.1" y="135.7">GND</text>
<text x="74.2" y="133.4">ID</text>
<text x="79.8" y="134.5">5</text>
<text x="79.8" y="132.2">4</text>
<text x="102.9" y="137.6" transform="rotate(-90 102.9 137.6)">2</text>
<text x="119.6" y="137.6" transform="rotate(-90 119.6 137.6)">1</text>
<text x="257.2" y="134.2">PD2</text>
<text x="257.2" y="136.5">PD1</text>
<text x="264.4" y="133">8</text>
<text x="264.4" y="135.3">7</text>
<text x="264.4" y="137.8">6</text>
<text x="289.1" y="133.3">LED-GREEN</text>
<text x="310.2" y="136.3">1.0K</text>
<text x="168.9" y="138.5">100n</text>
<text x="183.2" y="139">100n</text>
<text x="197.5" y="139">1u</text>
<text x="215.9" y="143">ATMEGA16U2_AU</text>
<text x="257.2" y="139">PD0</text>
<text x="286.3" y="140.5">2</text>
<text x="289.1" y="143.7">LED-RED</text>
<text x="297.4" y="140.5">1</text>
<text x="62.7" y="144.2">USB_MICROB</text>
<text x="320.2" y="152.1" transform="rotate(-90 320.2 152.1)">1</text>
<text x="315.5" y="156.6">2</text>
<text x="326.6" y="156.6">4</text>
<text x="341.2" y="160.2">100</text>
<text x="359.9" y="157.8">RX</text>
<text x="300" y="166.7">TX</text>
<text x="318.8" y="166.8">74LVC1G125DCKR3V3</text>
<text x="280.2" y="169.1">100</text>
</g>
<text font-size="1.8" fill="#800000" x="126.8" y="104.5">0.5X0.5</text>
<text font-size="1.8" fill="#000080" x="211.3" y="230.4">Moseychuk A.V.</text>
</svg>
